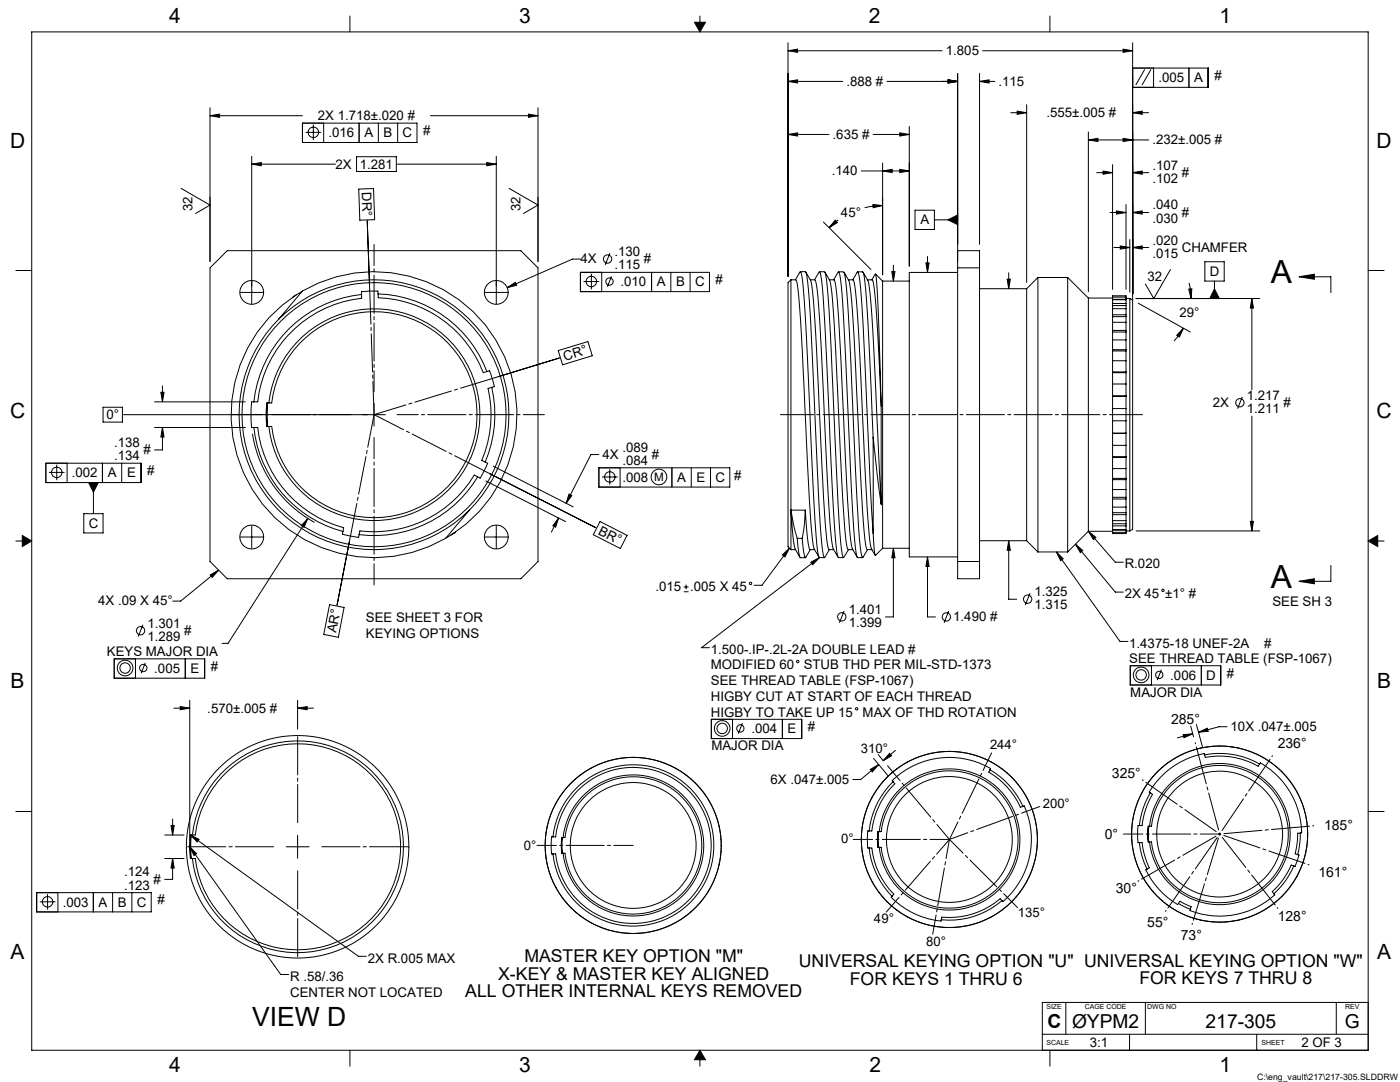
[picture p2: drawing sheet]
<svg xmlns="http://www.w3.org/2000/svg" width="559mm" height="432mm" viewBox="0 0 559 432" stroke-linecap="round" stroke-linejoin="round" font-family="sans-serif">
<g fill="none" stroke="#000" stroke-width=".4">
<path d="M12.7 12.7h533.4v406.4h-533.4zM139.7 6.4v6.3M277.2 8.9h4.4l-2.2 3.8zM279.4 6.4v2.5M314.5 17.1v93.1M419.1 6.4v6.3M448.3 19.6l3.8 .6-3.8 .7zM452.1 17.1v102.5M314.5 32.5l3.8-.6v1.2zM314.5 20.2l3.8-.6v1.3zM314.5 32.5h21.9M314.5 20.2h61.6"/>
<path d="M354 32.5h28.2M378.4 31.9l3.8 .6-3.8 .6zM382.2 29.3v201.7h8.8v-131h-8.8M391 32.5l3.8-.6v1.2zM391 32.5h6.1M391 29.3v68.2M392.2 20.2h59.9M452.1 27.2h30.1v7.7h-30.1M456.9 27.7l-3.6 6.2M459.4 27.7l-3.6 6.2M460.4 27.2v7.7M474.6 27.2v7.7"/>
<path d="M83.8 46.2l3.8-.7v1.3zM83.8 43v61.4M83.8 46.2h36.9M120.7 49.1h45.7v7.8h-45.7zM122 52.8h6.2M125.1 49.7v6.2M129.2 49.1v7.8M143.3 49.1v7.8M151 49.1v7.8M158.7 49.1v7.8M171.8 46.2h42.9M210.9 45.5l3.8 .7-3.8 .6z"/>
<path d="M214.7 43v61.4M314.5 53.7l3.8-.7v1.3zM314.5 53.7h16.4M348.5 53.7h14.4M359.1 53l3.8 .7-3.8 .6zM362.9 50.5v55.7M403.4 45h6.4M406 44.3l3.8 .7-3.8 .6zM409.8 41.8v70.9M434.4 55.8l3.8-.6v1.3zM434.4 52.7v63.7M434.4 55.8h24.1"/>
<path d="M448.3 55.2l3.8 .6-3.8 .7zM452.1 45l3.8-.7v1.3zM452.1 45h6.3M72.3 75.2l11.5 6.6-5.7 3.4M100.5 65.5l3.8-.6v1.2zM100.5 62.3v58.9M100.5 65.5h33.4M142.3 62.5h15.9v5.9h-15.9zM143.2 75.5l5.9-.3 .4 12.5-5.9 .2zM158.6 65.5h39.5M194.3 64.9l3.8 .6-3.8 .6zM198.1 62.3v58.9"/>
<path d="M203.2 75.2l11.5 6.6-5.7 3.4M343.8 68.2h19.1M352.3 68.2l3.8-.6v1.3zM352.3 65.1v44.5M359.1 67.6l3.8 .6-3.8 .7zM437.7 68.9h6.4M440.3 68.3l3.8 .6-3.8 .6zM444.1 65.7v49.8M452.1 68.9l3.8-.6v1.2zM452.1 68.9h6.4M146.6 88.2l1 28M328.7 88.6l18.9 19"/>
<path d="M333.4 87.9l.8 .9-3.3 2.1zM334.6 87.8l-3.7 3.1M348.4 81.6l3.9 .4-3.8 .9zM352.3 82l-3.2 .2-4 .7M365.2 83.9h7.8v7.7h-7.8zM373 87.7h9.2M378.4 87.7l3.8-1.9v3.8zM443.1 84.8h6.3M444.6 98.8h6.4M445.6 84.2l3.8 .6-3.8 .6zM447.1 98.1l3.9 .7-3.9 .6zM449.4 81.6v33.9"/>
<path d="M451 95.6v21M452.1 98.8l3.8-.7v1.3zM452.1 84.8l3.8-.6v1.2zM452.1 98.8h6.4M452.1 84.8h6.4M6.3 107.9h6.4M83.8 106.9l6.9-6.9h117.2l6.8 6.9v117.2l-6.8 6.9h-117.2l-6.9-6.9zM95.9 116.7h9.2M118.1 117.8l-1.4 .9M120.5 116.4a57 57 0 0 0-20.5 77.8 57 57 0 0 0 77.9 20.6l9.5-11.2M144.3 117.5a48.2 48.2 0 0 0-43 42.9M144.3 117.5l.1 1.5a46.8 46.8 0 0 0-41.5 41.4h-2.5l-.2 3.8 .2 6.4h2.5a46.7 46.7 0 0 0 34.3 40l-.5 2.6 6.4 1.3 .2-1.1"/>
<path d="M150.9 117.3a48.2 48.2 0 0 1 43.4 31M150.9 117.3l-.1-1.1h-3.2l-3.3 .2v1.1M150.9 117.3l.1 1.5a46.7 46.7 0 0 1 41.9 29.9l1.4-.4M193.5 116.7h9.2M202.5 114.8l3.2-2.1 .5 1.1zM231.7 108.7h51.5v7.7h-51.5zM231.7 103.4h-3.2l-26 11.4M232.9 112.4h6.2M236 109.2v6.3M240.2 108.7v7.7M243.5 101l-2 4.7M244.1 110.3l-1.7 4.1"/>
<path d="M260.1 108.7v7.7M267.8 108.7v7.7M275.4 108.7v7.7M315.7 111.7h1.9a25.9 25.9 0 0 1 1.5 9.4l1.2 20a2255.3 2255.3 0 0 0 4 74.2l.7 3.8M315.7 111.7v91.9M315.7 111.7l-1.2 1.1v105.4l1.2 1.2M319.3 108.6l-1.8 3.1M319.3 108.7l.1-.3a16.1 16.1 0 0 1 1.3 7.2l1.2 20.2 1.9 42.6a552.4 552.4 0 0 0 2.8 43.3l.3 .6M319.5 108.4h2M321.5 108.4a17.4 17.4 0 0 1 1.2 7.2l.9 14.2 2.2 48.6a508.9 508.9 0 0 0 2.8 43.3l.5 .7M321.6 108.6l1.9 3.2M323.4 111.7h1.8a17.5 17.5 0 0 1 1.3 6.7l1.3 20.6a2010.3 2010.3 0 0 0 4.2 76.9l.6 3.3"/>
<path d="M323.5 111.8a75.7 75.7 0 0 1 1.8 16.3l.7 13a2250.9 2250.9 0 0 0 4 74.2l.3 2.3 .6 1.7M326.9 108.6l-1.8 3.1M327.1 108.5l.5 1.2a698.6 698.6 0 0 1 3.1 51.7l.9 21.8a481.6 481.6 0 0 0 2.6 38l.3 1.2-1.9-3.3M327.1 108.4h2M329.2 108.6l2 3.3a236.9 236.9 0 0 1 2.6 32.4 1632.3 1632.3 0 0 0 3.9 71.6 4.5 4.5 0 0 0 .9 3.3M329.2 108.6l.4 1.1a646.9 646.9 0 0 1 3.1 51.7l.6 14.7a602.4 602.4 0 0 0 2.9 45.1l.5 1.2M331 111.7h2a67.2 67.2 0 0 1 1.7 15.3l2.2 43.4a634.8 634.8 0 0 0 2.9 47.1l.5 1.6M334.5 108.6l-1.7 3.1M334.7 108.5h.1a76.1 76.1 0 0 1 1.9 17.8l2.5 54.7a429.8 429.8 0 0 0 2.8 41l.3 .5h2M334.7 108.5h2M336.9 108.6l.9 1.6a6.6 6.6 0 0 1 1.5 4.1l1.7 21.4 2.1 45a400.5 400.5 0 0 0 2.7 37.8l.4 .8 1.8 .1M336.9 108.7l.2 .6a570.5 570.5 0 0 1 3.1 49.8l1 21.9a581.2 581.2 0 0 0 2.5 39.6l.3 1.4 .3 .5 .2-.2"/>
<path d="M338.6 111.7h1.9a9.8 9.8 0 0 1 1 5.1l1.4 20.2 2 43.3a405.1 405.1 0 0 0 2.8 38.4l.2 .4M342.2 108.6l-1.8 3.1M342.2 108.7l.1-.2a16.7 16.7 0 0 1 1.3 7.3l.9 14.2 2.8 62.4 1.2 20.4M342.3 108.5h2l.3 .4a487.2 487.2 0 0 1 3.2 47.9l.7 17.7M344.5 108.6l.9 1.6a7.1 7.1 0 0 1 1.6 4.3l1.7 22.5 3 63.9M348.1 111.8h.2a210 210 0 0 1 2.5 30.1l.9 19.9M349.3 109.4l-1.3 2.3h-1.7M352.3 112.2l-2.8-2.7a567.9 567.9 0 0 1 2 44.5l.2 7.8M352.3 112.2v106.6M352.3 112.2h10.6M356 108.4h1.2l-.6 3.8zM356.6 105.8v6.4"/>
<path d="M369.6 104.9h1.2l-.6 3.8zM370.2 102.4v6.3M382.2 108.7h-19.3v113.6h19.3M382.2 106.9h8.8M391 115.2h18.8M402 111.4h1.3l-.7 3.8zM402.6 108.9v6.3M409.8 115.2v100.6M414.3 110.7v109.6M414.3 110.7h11.9M414.3 110.7l-4.5 4.5M426.2 110.7v109.6"/>
<path d="M426.2 110.7l8.2 8.3M434.4 119v93M434.4 119h9.7M444.1 119.6v1.5M444.1 119.5v.1M444.1 118.6v-.6h5.3v.6M444.1 118.6v.9M444.1 119.6h5.3M444.1 119.5h5.3M444.1 118.6h5.3M449.4 119.6v1.5M449.4 119.5v.1"/>
<path d="M449.4 119.1h1.6M449.4 118.6v.9M451 119.1v92.8M451 119.1l1.1 .7v91.4l-1.1 .7M467.2 107.6l-6.7 11.5-3.3-5.8M474.5 115.4l1.2-.1-.3 3.8zM474.6 112.9l.6 2.7 .2 3.5M480.9 104.5h7.7v7.7h-7.7zM484.8 115.3l1.9 3.8h-3.9zM484.8 112.2v6.9M499.7 119.1l.6 3.8h-1.3zM499.7 119.1v36.4"/>
<path d="M502.8 119.1h-49.3M518.5 110.5h12.7v6.3M518.5 110.5l6.1-1.1v2zM546.1 107.9h6.3M111.2 127.4a53.9 53.9 0 0 1 76.2 0 53.9 53.9 0 0 1 0 76.2M111.2 127.4a53.9 53.9 0 0 0 0 76.2 53.9 53.9 0 0 0 76.2 0M111.2 127.4l9.5-11.3a57 57 0 0 1 77.8 20.7 57 57 0 0 1-20.5 77.8M222.8 139.9l11.9-3.6 1.7 5.7-11.9 3.6zM444.1 135.6v4M444.1 132.5v3.1M444.1 128.6v3.3M444.1 126.4v2.2"/>
<path d="M444.1 123.2v2.4M444.1 122v1.2M444.1 121.1v.9M444.1 125.6v.8M444.1 131.9v.6M444.1 139.6v.5M444.1 135.6h5.3M444.1 139.6h5.3M444.1 132.5h5.3M444.1 131.9h5.3M444.1 128.6h5.3M444.1 126.4h5.3"/>
<path d="M444.1 125.6h5.3M444.1 123.2h5.3M444.1 122h5.3M444.1 121.1h5.3M449.4 135.6v4M449.4 132.5v3.1M449.4 128.6v3.3M449.4 126.4v2.2M449.4 123.2v2.4M449.4 122v1.2M449.4 121.1v.9M449.4 125.6v.8"/>
<path d="M449.4 131.9v.6M449.4 139.6v.5M454.3 121l20.8 11.5M472.3 131l-1.6 3.5-1-.7zM472.3 131l-1.9 2.9-1.8 2.1M64.2 156.6h1.3l-.7 3.8zM64.8 154v6.4M194.3 148.3l1.1-.3 1.1 3.1 .8 3.2-1 .3M196.3 154.6a48.4 48.4 0 0 1-2.6 29.8M196.3 154.6l-1.5 .4a46.6 46.6 0 0 1-2.5 28.7l1.4 .7M223.2 142.9l-26.7 8.2M444.1 153.2v4.8"/>
<path d="M444.1 158.2v4.9M444.1 148.7v4.5M444.1 144v4.4M444.1 140.1v3.9M444.1 148.4v.3M444.1 158v.2M444.1 158h5.3M444.1 158.2h5.3M444.1 153.2h5.3M444.1 148.7h5.3M444.1 148.4h5.3M444.1 144h5.3"/>
<path d="M444.1 140.1h5.3M449.4 153.2v4.8M449.4 158.2v4.9M449.4 148.7v4.5M449.4 144v4.4M449.4 140.1v3.9M449.4 148.4v.3M449.4 158v.2M495.9 158.4l-1.9 4.7M41.1 162.5h7.8v6h-7.8zM61.7 160.4h36.2M61.7 170.6h36.2"/>
<path d="M64.8 170.6l.7 3.8h-1.3zM64.8 170.6v9h-3.1M100.8 173.1a49.1 49.1 0 0 0 24.8 35.4M101.3 170.6a48.1 48.1 0 0 0 35.6 41.5M106.7 160.8l-.3 3.5 .3 5.9M106.8 160.8l-.2 5.5 .2 3.9M107.3 160.8h-.8l-.3 4.7 .3 4.7h.8M107.3 160.8a42.3 42.3 0 0 1 64.5-31.1 42.3 42.3 0 0 1 0 71.6 42.3 42.3 0 0 1-64.5-31.1M107.3 160.8h1.1a41.1 41.1 0 0 1 62.8-30.1 41.1 41.1 0 0 1 0 69.6 41.1 41.1 0 0 1-62.8-30.1h-1.1M149.3 160.9v9.2M153.8 165.5h-104.5M348.5 174.5v38.3"/>
<path d="M348.5 174.5l3.3 26.9v-.5M351.7 161.8v39.1M444.1 163.1h5.3v4.8h-5.3zM444.1 173v4.7M444.1 167.9v5M444.1 177.7v4.5M444.1 172.9v.1M444.1 173h5.3M444.1 177.7h5.3M444.1 172.9h5.3M449.4 173v4.7M449.4 167.9v5"/>
<path d="M449.4 177.7v4.5M449.4 172.9v.1M499.7 166.1v45.8M18.3 184.9h38v7.7h-38zM19.5 188.5h6.3M22.6 185.4v6.2M26.8 184.9v7.7M35.4 192.6h3.8l-1.9 3.8zM37.3 192.6v12.4M40.9 184.9v7.7M48.6 184.9v7.7M190.7 190.3a48.3 48.3 0 0 1-47.4 23.1"/>
<path d="M190.7 190.3l-1.4-.7a46.8 46.8 0 0 1-45.6 22.3l-.4 1.5M193.3 187.9l44.5 22.7M193.7 184.4l1 .5-1.4 3-1.6 2.9-1-.5M193.9 191.9l31.9 16.3M196.9 186.1l31.9 16.2M227.1 197.2l1.1 .6-2.2 3.1zM239 186.7h52.3v7.7h-52.3zM239 181.4h-3.1l-9.9 19.5M240.3 190.4h6.2M243.4 187.2v6.3M247.5 186.7v7.7M268.2 186.7v7.7"/>
<path d="M275.9 186.7v7.7M283.6 186.7v7.7M444.1 182.6v4.4M444.1 187v3.9M444.1 191.4v4M444.1 195.4v3.1M444.1 199.1v3.3M444.1 182.2v.4M444.1 190.9v.5M444.1 198.5v.6M444.1 182.2h5.3M444.1 182.6h5.3"/>
<path d="M444.1 187h5.3M444.1 190.9h5.3M444.1 191.4h5.3M444.1 195.4h5.3M444.1 198.5h5.3M444.1 199.1h5.3M449.4 182.6v4.4M449.4 187v3.9M449.4 191.4v4M449.4 195.4v3.1M449.4 199.1v3.3M449.4 182.2v.4"/>
<path d="M449.4 190.9v.5M449.4 198.5v.6M6.3 215.9h2.6M8.9 213.7l3.8 2.2-3.8 2.2zM33.4 205h7.7v7.7h-7.7zM95.9 214.3h9.2M100.5 209.7v9.2M122.9 206.9l-1.5 3.5-1.1-.6zM122.9 206.9l-31.9 49.9h-2.4M139.9 213.9l-5.4 27.5 4.9-25M181.9 212.3l-2 1.2M193.5 214.3h9.2"/>
<path d="M198.1 209.7v9.2M223 206.7l-1.2 3.7-1.1-.6zM223 206.7l-2.9 5.7M239.5 208.1l10.8 5.5-2.7 5.3-10.8-5.5zM315.1 218.8l-11 14.8h-3.1M315.7 203.6l.8 10.8 .9 4.7M315.7 203.6l1 5.7 1.5 5.5M315.7 203.6v15.8M315.7 219.4h1.8M315.7 203.6h5.7M317.4 219.2l1.9 3.2M318.2 214.8a19.2 19.2 0 0 0 1.3 7.8h2"/>
<path d="M318.2 214.8h2M320.2 214.8a23.3 23.3 0 0 0 1.2 7.8l.2-.3M321.4 203.6l-.3 5.5-.9 5.7M321.4 203.6l.9 10.8a9.6 9.6 0 0 0 1 4.9l1.8 .1M323.4 219.4l-1.8 3M325 219.2l1.9 3.2M330.9 219.4h1.9M331 219.4l-1.8 3M338.6 219.4h1.8M338.6 219.4l-1.7 3M340.3 219.1l1.9 3.3M346.3 219.4l-1.8 3"/>
<path d="M347.9 219.1l1.4 2.5M348.5 212.8l.9 8.9 2.9-2.9M352.3 218.8h10.6M356.6 218.8l.6 3.8h-1.2zM356.6 218.8v27.4h-3.2M391 215.8h18.8M402.6 215.8l.7 3.8h-1.3zM402.6 215.8v23.3h3.2M409.8 215.8l4.5 4.5M429.3 217.2l2.9 2.5-1 .8zM429.3 217.2l15.9 19.1h3.1M434.4 212l3 2.5-1 .8z"/>
<path d="M434.4 212l-8.2 8.3M434.4 212h9.7M434.4 212l10.8 12.4h3.1M444.1 202.4v2.2M444.1 205.4v2.4M444.1 207.8v1.2M444.1 209.9v1.5M444.1 211.4v.1M444.1 212.4v.5h5.3v-.5M444.1 204.6v.8M444.1 209v.9M444.1 211.5v.9"/>
<path d="M444.1 202.4h5.3M444.1 204.6h5.3M444.1 205.4h5.3M444.1 207.8h5.3M444.1 209h5.3M444.1 209.9h5.3M444.1 211.4h5.3M444.1 211.5h5.3M444.1 212.4h5.3M449.4 202.4v2.2M449.4 205.4v2.4M449.4 207.8v1.2"/>
<path d="M449.4 209.9v1.5M449.4 211.4v.1M449.4 204.6v.8M449.4 209v.9M449.4 211.5v.9M449.4 211.9h1.6M453.5 211.9h49.3M499 208.1h1.3l-.6 3.8zM546.1 215.9l3.8-2.2v4.4zM549.9 215.9h2.5M83.9 229.4l3.4-1.9-2.6 2.9zM87.3 227.5l-15.2 12.4h-3.2"/>
<path d="M272.9 236.1h1.9M272.9 234.2h1.9M273.9 233.3v1.9M312.3 221.4l2.8-2.6-1.8 3.4zM323.6 224.4l3.5-1.9-2.7 2.9zM327.1 222.5h2M327.1 222.5l-47.1 36h3.2M334.7 222.5h2M370.2 222.3l.6 3.8h-1.2zM370.2 222.2v24h3.2M382.2 224.1h8.8M411.1 236.7l-1.9 4.8"/>
<path d="M414.3 220.3h11.9M421.6 220.3l2.8 2.7-1.1 .7zM421.6 220.3l25.4 35.7h3.2M518.5 232l6.1-1v2zM531.2 225.6v6.4h-12.7M57 249.3l-1.9 4.8M131.6 241.3l5.7 1.1-2.3 11.9-5.8-1.1zM336.9 243.8l-1.9 4.7M378.7 243.8l-1.9 4.8M45.6 262.9h36.1v7.8h-36.1zM54.1 262.9v7.8M58 264.5l-1.7 4.2"/>
<path d="M73.9 262.9v7.8M75.7 279.4v56M118.8 279.4v11.6M451.1 265.7h36.1v7.7h-36.1zM459.6 265.7v7.7M463.6 267.3l-1.7 4.1M479.5 265.7v7.7M69.4 282.6h6.3M71.9 282l3.8 .6-3.8 .6zM118.8 282.6l3.8-.6v1.2zM118.8 282.6h6.3M283.9 287.1h36.1v7.6h-36.1z"/>
<path d="M292.4 287.1v7.6M296.3 288.6l-1.6 4.2M312.3 287.1v7.6M357.4 299.5l-4.9 4.1M472.2 293.2l3.9-.4-3.5 1.6zM475.3 289.8l1.1 4.2M476.1 292.8l-6.2 1.7M477.6 289.1l2.4 9.1M478.4 292.2l3.5-1.6 .3 1.3zM489.7 290h-3.1l-8.2 2.2M230.9 315.2a31.1 31.1 0 0 1 48.3 5.8 31.1 31.1 0 0 1-16.3 45.8 31.1 31.1 0 0 1-41.1-26h-1.6l-.2-2.6 .2-4.2h1.6a30.8 30.8 0 0 1 9.1-18.8zM232.9 318.5a27.4 27.4 0 0 1 42.8 3.9 27.4 27.4 0 0 1-13.7 40.8 27.4 27.4 0 0 1-36.5-22.7h-1.3l-.2-3.1 .2-3.1h1.3a27.3 27.3 0 0 1 7.4-15.8z"/>
<path d="M347.4 307.1l3.3-2-2.5 2.9zM348.7 302.7l5.8 6.9M350.5 301.1l2.1 2.5M350.7 305.1l-7.1 6h-3.2M355.1 300.6l.8 1-3.4 2zM356.4 312a31.9 31.9 0 0 0-9.5 19.6M356.4 312l.8 .8a31 31 0 0 0-9.2 18.8h-1.6l-.2 3.4 .2 3.4h1.6a30.8 30.8 0 0 0 8.8 18.5l-.7 .8M395.1 307.2a32.4 32.4 0 0 1 13.2 14.6M395.1 307.2l.3-.5a32.8 32.8 0 0 0-39.3 4.8l.3 .5M395.1 307.2l-.4 1a31.3 31.3 0 0 1 12.6 14l1-.4M459.1 316.4a32.1 32.1 0 0 0-4.3 13.1M459.1 316.4l.9 .6a30.8 30.8 0 0 0-4.1 12.5h-1.7l-.1 2.5 .1 4.3h1.7a32.4 32.4 0 0 0 2.8 10l-.9 .6"/>
<path d="M480.8 301.2a32.1 32.1 0 0 1 22 3.7M480.8 301.2l.3 1.1a31.1 31.1 0 0 1 21.1 3.5l.6-.9M480.8 301.2l-.1-.5a32.7 32.7 0 0 0-22 15.4l.4 .3M502.8 304.9l.3-.5a32.7 32.7 0 0 1 16.4 28l-.5 .1M6.3 323.8h6.4M65.7 333.2h7.7M68.3 329.4h1.2l-.6 3.8zM68.9 326.9v6.3M75.7 337.9l2.8 2.8-1.1 .7zM75.7 337.9l36.3 51h3.2M76 333.2l3.4 1.8-.7 1zM76 333.2l-.3 3.6 .2 4.7 .1 1.1h.8"/>
<path d="M76 333.2h.8M76 333.2l67.1 48.4h3.1M76.2 333.2l-.3 4.7 .3 4.7M76.3 333.2l-.2 5.6 .2 3.8M76.8 333.2a42.3 42.3 0 0 1 64.5-31.1 42.3 42.3 0 0 1 0 71.6 42.3 42.3 0 0 1-64.5-31.1M76.8 333.2h1.1a41.1 41.1 0 0 1 62.8-30.1 41.1 41.1 0 0 1 0 69.6 41.1 41.1 0 0 1-62.8-30.1h-1.1M114.2 337.9h9.2M118.8 333.4v9.1M220.7 334a32.2 32.2 0 0 1 49.1-23.9 32.2 32.2 0 0 1 0 54.6 32.2 32.2 0 0 1-49.1-23.9M224.3 334.3v6.2M224.4 334.3v6.2M224.8 334.3a28.2 28.2 0 0 1 42.9-20.8 28.2 28.2 0 0 1 0 47.7 28.2 28.2 0 0 1-42.9-20.7"/>
<path d="M346.9 338.4a32.2 32.2 0 0 0 9.2 19.3M350.5 331.9v6.2M350.6 331.9v6.2M350.9 331.9h-.5l-.2 2.3 .2 3.9h.5M350.9 331.9a28.2 28.2 0 0 1 43-20.7 28.2 28.2 0 0 1 0 47.7 28.2 28.2 0 0 1-43-20.8M350.9 331.9h.8a27.4 27.4 0 0 1 41.8-20.1 27.4 27.4 0 0 1 0 46.4 27.4 27.4 0 0 1-41.8-20.1h-.8M408.3 321.8l.5-.2a32.7 32.7 0 0 1-8.5 38.2l-1.1-1.1a31.3 31.3 0 0 1-23.3 7.3l-.2 1.1M454.8 336.3a31.8 31.8 0 0 0 3 10.6M458.4 329.7v6.3M458.5 329.7v6.3M458.8 329.7h-.5l-.2 2.4 .2 3.9h.5M458.8 329.7a28.2 28.2 0 0 1 43-20.7 28.2 28.2 0 0 1 0 47.7 28.2 28.2 0 0 1-43-20.7"/>
<path d="M458.8 329.7h.8a27.4 27.4 0 0 1 41.8-20 27.4 27.4 0 0 1 0 46.4 27.4 27.4 0 0 1-41.8-20.1h-.8M519 332.5l-.1 3.2-1 5.4M519 332.5h-1.1l-.1 3.1-.8 5.1 .9 .4M546.1 323.8h6.3M14.6 356.2h45.8v7.7h-45.8zM15.9 359.9h6.2M19 356.8v6.2M23.1 356.2v7.7M37.3 356.2v7.7M44.9 356.2v7.7M52.6 356.2v7.7M65.7 342.6h7.7"/>
<path d="M68.9 342.6l.6 3.8h-1.2zM68.9 342.6v8.3h-3.2M356.1 357.7l-.4 .4a33 33 0 0 0 19.9 9.5l.1-.5M399.9 359.4a32.2 32.2 0 0 1-24.2 7.7M457.8 346.9l-.5 .2a32.6 32.6 0 0 0 12.7 13.9l.4-.5M508.5 356.7l.3 .4a32.8 32.8 0 0 1-33.8 6.3l.1-.5M516.4 345.6a31.1 31.1 0 0 1-7.9 11.1M516.4 345.6l-1-.4a30.9 30.9 0 0 1-7.6 10.6l.7 .9M517.9 341.1l.6 .1-.7 2.3-.9 2.3-.5-.2M470.4 360.5l4.7 2.4M470.4 360.5l.6-.8 4.4 2.1-.3 1.1M139.7 419.1v6.4"/>
<path d="M279.4 419.1l2.2 3.8h-4.4zM416 412.7h130.1M419.1 419.1v6.4M425.4 400v12.7M450.9 412.7v6.4M457.2 400v12.7M501.6 412.7v6.4M533.4 400v12.7M546.1 400h-130.1v19.1M279.4 422.9v2.6"/>
<circle cx="125.1" cy="52.8" r="2.07"/>
<circle cx="100.5" cy="116.7" r="4.8"/>
<circle cx="198.1" cy="116.7" r="4.8"/>
<circle cx="236" cy="112.4" r="2.08"/>
<circle cx="242.5" cy="103.4" r="1.66"/>
<circle cx="243.3" cy="112.4" r="1.45"/>
<circle cx="149.3" cy="165.5" r="52.7"/>
<circle cx="494.9" cy="160.7" r="1.66"/>
<circle cx="22.6" cy="188.5" r="2.08"/>
<circle cx="243.4" cy="190.4" r="2.07"/>
<circle cx="263" cy="190.3" r="3.1"/>
<circle cx="100.5" cy="214.3" r="4.8"/>
<circle cx="198.1" cy="214.3" r="4.8"/>
<circle cx="299.6" cy="232.8" r=".48"/>
<circle cx="410.2" cy="239.1" r="1.66"/>
<circle cx="464.2" cy="235.6" r=".47"/>
<circle cx="56.1" cy="251.7" r="1.65"/>
<circle cx="336" cy="246.2" r="1.65"/>
<circle cx="377.7" cy="246.2" r="1.65"/>
<circle cx="49.9" cy="266.6" r="3.1"/>
<circle cx="49.9" cy="266.6" r="2.07"/>
<circle cx="57.2" cy="266.6" r="1.45"/>
<circle cx="318.4" cy="264" r=".47"/>
<circle cx="455.5" cy="269.3" r="2.08"/>
<circle cx="455.5" cy="269.3" r="3.1"/>
<circle cx="462.7" cy="269.4" r="1.46"/>
<circle cx="288.2" cy="290.7" r="3.1"/>
<circle cx="288.3" cy="290.7" r="2.08"/>
<circle cx="295.5" cy="290.7" r="1.46"/>
<circle cx="341.9" cy="282.9" r=".47"/>
<circle cx="118.8" cy="337.9" r="44.4"/>
<circle cx="252.7" cy="337.4" r="35.1"/>
<circle cx="252.7" cy="337.4" r="25.1"/>
<circle cx="378.9" cy="335" r="25.1"/>
<circle cx="378.9" cy="335" r="35.1"/>
<circle cx="486.8" cy="332.9" r="35.1"/>
<circle cx="486.8" cy="332.8" r="35.1"/>
<circle cx="486.8" cy="332.9" r="25.1"/>
<circle cx="19" cy="359.9" r="2.07"/>
</g>
<path d="M8.9 213.7v4.4l3.8-2.2zM546.1 215.9l3.8 2.2v-4.4zM277.2 8.9l2.2 3.8 2.2-3.8zM279.4 419.1l-2.2 3.8h4.4z" fill-rule="evenodd" fill="#000"/>
<path d="M75.2 337.9h1M75.4 337.6l.7 .7M75.7 337.4v1M76.1 337.6l-.7 .7" fill="none" stroke="#c0c0c0" stroke-width=".4"/>
<path d="M149.3 156.3v-58.7M149.3 174.6v58.9M158.5 165.5h58.8" fill="none" stroke="#000" stroke-width=".4" stroke-dasharray="15.2 1.3 1.3 1.3" stroke-dashoffset="6.8"/>
<path d="M140.2 165.5h-48.2" fill="none" stroke="#000" stroke-width=".4" stroke-dasharray="15.2 1.3 1.3 1.3" stroke-dashoffset="2.6"/>
<path d="M109.7 337.9h-35.3M118.8 328.8v-35.3M128 337.9h35.2M118.8 347.1v35.2" fill="none" stroke="#000" stroke-width=".4" stroke-dasharray="15.2 1.3 1.3 1.3" stroke-dashoffset="-.5"/>
<path d="M149.3 165.5l47.2-14.4M149.3 165.5l44 22.4M149.3 165.5l-9.4 48.4M149.3 165.5l-1.7-49.3M311.5 165.5h144.6" fill="none" stroke="#000" stroke-width=".4" stroke-dasharray="15.2 1.3 1.3 1.3" stroke-dashoffset="2"/>
<path d="M252.8 337.4h-38.5M379 335h-38.5M379 335l27.1 27.2M379 335l36.1-13.1M379 335l-25.3 29M379 335l-6.7 37.8M379 335l16.8-34.5M379 335l-24.7-29.4" fill="none" stroke="#000" stroke-width=".4" stroke-dasharray="15.2 1.3 1.3 1.3" stroke-dashoffset="7.5"/>
<path d="M486.8 332.8h-38.4" fill="none" stroke="#000" stroke-width=".4" stroke-dasharray="15.2 1.3 1.3 1.3" stroke-dashoffset="7.4"/>
<path d="M486.8 332.8l-11 36.1M486.8 332.8l23.2 29.7M486.8 332.8l37.6-3.2M486.8 332.8l-32.6 18.9M486.8 332.8l-21.6 30.9M486.8 332.8l35.7 12.3M486.8 332.8l-30.8-21.6M486.8 332.8l21.1-31.2M486.8 332.8l-9.7-36.4" fill="none" stroke="#000" stroke-width=".4" stroke-dasharray="15.2 1.3 1.3 1.3" stroke-dashoffset="-1.7"/>
<g fill="#000">
<path d="M210.9 45.5l3.8 .7-3.8 .6zM83.8 46.2l3.8-.7v1.3zM100.5 65.5l3.8-.6v1.2zM194.3 64.9l3.8 .6-3.8 .6zM64.2 156.6h1.3l-.7 3.8zM64.8 170.6l.7 3.8h-1.3zM83.9 229.4l3.4-1.9-2.6 2.9zM122.9 206.9l-2.6 2.9 1.1 .6zM223 206.7l-1.2 3.7-1.1-.6zM227.1 197.2l1.1 .6-2.2 3.1zM202.5 114.8l3.7-1-.5-1.1zM359.1 67.6l3.8 .6-3.8 .7zM352.3 68.2l3.8-.6v1.3zM314.5 53.7l3.8-.7v1.3zM359.1 53l3.8 .7-3.8 .6zM314.5 32.5l3.8-.6v1.2zM378.4 31.9l3.8 .6-3.8 .6zM378.4 31.9l3.8 .6-3.8 .6zM391 32.5l3.8-.6v1.2zM348.4 81.6l3.9 .4-3.8 .9zM333.4 87.9l.8 .9-3.3 2.1zM440.3 68.3l3.8 .6-3.8 .6zM452.1 68.9l3.8-.6v1.2zM452.1 98.8l3.8-.7v1.3zM447.1 98.1l3.9 .7-3.9 .6zM445.6 84.2l3.8 .6-3.8 .6zM452.1 84.8l3.8-.6v1.2zM448.3 55.2l3.8 .6-3.8 .7zM434.4 55.8l3.8-.6v1.3zM406 44.3l3.8 .7-3.8 .6zM452.1 45l3.8-.7v1.3zM314.5 20.2l3.8-.6v1.3zM448.3 19.6l3.8 .6-3.8 .7zM356 108.4h1.2l-.6 3.8zM356.6 218.8l.6 3.8h-1.2zM402 111.4h1.3l-.7 3.8zM402.6 215.8l.7 3.8h-1.3zM499.7 119.1l.6 3.8h-1.3zM499 208.1h1.3l-.6 3.8zM472.3 131l-1.6 3.5-1-.7zM474.5 115.4l1.2-.1-.3 3.8zM369.6 104.9h1.2l-.6 3.8zM370.2 222.3l.6 3.8h-1.2zM68.9 342.6l.6 3.8h-1.2zM68.3 329.4h1.2l-.6 3.8z"/>
<path d="M518.5 110.5l6.1-1.1v2zM518.5 232l6.1-1v2z"/>
<path d="M35.4 192.6l1.9 3.8 1.9-3.8zM434.4 212l3 2.5-1 .8zM429.3 217.2l2.9 2.5-1 .8zM312.3 221.4l2.8-2.6-1.8 3.4zM323.6 224.4l3.5-1.9-2.7 2.9zM421.6 220.3l2.8 2.7-1.1 .7zM378.4 87.7l3.8 1.9v-3.8zM484.8 115.3l1.9 3.8h-3.9zM76 333.2l3.4 1.8-.7 1zM75.7 337.9l2.8 2.8-1.1 .7z"/>
<path d="M71.9 282l3.8 .6-3.8 .6zM118.8 282.6l3.8-.6v1.2zM355.1 300.6l.8 1-3.4 2zM347.4 307.1l3.3-2-2.5 2.9zM478.4 292.2l3.5-1.6 .3 1.3zM472.2 293.2l3.9-.4-3.5 1.6z"/>
</g>
<g font-size="12.7">
<text x="507.2" y="113.1">A</text>
<text x="507.2" y="234.7">A</text>
</g>
<text font-size="10.6" x="100.7" y="409.5">VIEW D</text>
<g font-size="8.4">
<text x="67.5" y="9.3">4</text>
<text x="207.2" y="9.3">3</text>
<text x="346.9" y="9.3">2</text>
<text x="486.8" y="9.3">1</text>
<text x="4" y="58.9">D</text>
<text x="549.4" y="58.9">D</text>
<text x="4" y="166.9">C</text>
<text x="549.4" y="166.9">C</text>
<text x="4.3" y="274.6">B</text>
<text x="549.7" y="274.6">B</text>
<text x="4.3" y="382.6">A</text>
<text x="549.7" y="382.6">A</text>
<text x="67.5" y="428">4</text>
<text x="207.3" y="428">3</text>
<text x="347" y="428">2</text>
<text x="486.8" y="428">1</text>
</g>
<g font-size="7.7">
<text x="418.1" y="410.2">C</text>
<text x="427.9" y="410.2">ØYPM2</text>
<text x="481.2" y="410.2">217-305</text>
<text x="536.8" y="410.2">G</text>
</g>
<g font-size="7.1">
<text x="209.3" y="383.9">MASTER KEY OPTION &quot;M&quot;</text>
<text x="318.9" y="386">UNIVERSAL KEYING OPTION &quot;U&quot; UNIVERSAL KEYING OPTION &quot;W&quot;</text>
<text x="198.9" y="391">X-KEY &amp; MASTER KEY ALIGNED</text>
<text x="339.2" y="393">FOR KEYS 1 THRU 6</text>
<text x="454.8" y="392.8">FOR KEYS 7 THRU 8</text>
<text x="185.7" y="398">ALL OTHER INTERNAL KEYS REMOVED</text>
</g>
<g font-size="5.6">
<text x="467.4" y="288.9">285°</text>
<text x="510" y="298.7">236°</text>
<text x="443.8" y="310.6">325°</text>
<text x="441" y="334.8">0°</text>
<text x="528.5" y="331.3">185°</text>
<text x="526.2" y="350">161°</text>
<text x="445.4" y="356.3">30°</text>
<text x="457.9" y="369.9">55°</text>
<text x="510" y="367.6">128°</text>
<text x="471.3" y="375.2">73°</text>
</g>
<g font-size="5.3">
<text x="377.6" y="22">1.805</text>
<text x="337.8" y="34.2">.888 #</text>
<text x="398.5" y="34.2">.115</text>
<text x="462.4" y="32.8">.005</text>
<text x="476.7" y="32.8">A</text>
<text x="484.7" y="31.9">#</text>
<text x="126.9" y="47.9">2X 1.718±.020 #</text>
<text x="417.7" y="46.7">.555±.005 #</text>
<text x="168.9" y="53.9">#</text>
<text x="131.1" y="54.8">.016</text>
<text x="145.4" y="54.8">A</text>
<text x="153.1" y="54.8">B</text>
<text x="160.7" y="54.8">C</text>
<text x="332.3" y="55.4">.635 #</text>
<text x="460" y="57.6">.232±.005 #</text>
<text x="133.9" y="67.2">2X</text>
<text x="143.6" y="67.2">1.281</text>
<text x="332" y="70">.140</text>
<text x="460" y="67.7">.107</text>
<text x="471.8" y="70.6">#</text>
<text x="144.4" y="76.7" transform="rotate(88 144.4 76.7)">DR°</text>
<text x="460" y="73">.102</text>
<text x="460" y="83.6">.040</text>
<text x="76.9" y="84.3" transform="rotate(-90 76.9 84.3)">32</text>
<text x="207.8" y="84.3" transform="rotate(-90 207.8 84.3)">32</text>
<text x="335.7" y="86.6">45°</text>
<text x="367.4" y="89.5">A</text>
<text x="460" y="88.9">.030</text>
<text x="471.8" y="86.5">#</text>
<text x="460" y="97.6">.020</text>
<text x="471.8" y="100.5">CHAMFER</text>
<text x="231.7" y="105.1">4X</text>
<text x="245.3" y="102.2">.130</text>
<text x="245.3" y="107.5">.115</text>
<text x="257" y="105.1">#</text>
<text x="460" y="102.9">.015</text>
<text x="285.6" y="113.4">#</text>
<text x="458" y="112.1">32</text>
<text x="482.9" y="110.1">D</text>
<text x="247.7" y="114.3">.010</text>
<text x="262.2" y="114.3">A</text>
<text x="269.9" y="114.3">B</text>
<text x="277.4" y="114.3">C</text>
<text x="470.8" y="126.4">29°</text>
<text x="225.5" y="144" transform="rotate(-17 225.5 144)">CR°</text>
<text x="497.7" y="159.5">1.217</text>
<text x="42.5" y="167.2">0°</text>
<text x="484.1" y="162.5">2X</text>
<text x="497.7" y="164.8">1.211</text>
<text x="512.4" y="162.5">#</text>
<text x="45.5" y="178.4">.138</text>
<text x="45.5" y="183.7">.134</text>
<text x="57.3" y="181.3">#</text>
<text x="240.5" y="183.1">4X</text>
<text x="248.5" y="180.2">.089</text>
<text x="248.5" y="185.5">.084</text>
<text x="260.2" y="183.1">#</text>
<text x="28.7" y="190.5">.002</text>
<text x="43" y="190.5">A</text>
<text x="50.7" y="190.5">E</text>
<text x="58.7" y="189.6">#</text>
<text x="293" y="191.4">#</text>
<text x="248.5" y="192.3">.008</text>
<text x="270.3" y="192.3">A</text>
<text x="278" y="192.3">E</text>
<text x="285.6" y="192.3">C</text>
<text x="35.4" y="210.6">C</text>
<text x="238.5" y="212.9" transform="rotate(27 238.5 212.9)">BR°</text>
<text x="448.9" y="226.8">R.020</text>
<text x="261.6" y="236">.015 .005 X 45</text>
<text x="412.9" y="237.9">1.325</text>
<text x="448.9" y="238.8">2X 45 ±1° #</text>
<text x="39.2" y="241.6">4X .09 X 45°</text>
<text x="338.7" y="245">1.401</text>
<text x="412.9" y="243.2">1.315</text>
<text x="507.9" y="241.7">SEE SH 3</text>
<text x="58.9" y="250.5">1.301</text>
<text x="146" y="248.3">SEE SHEET 3 FOR</text>
<text x="338.7" y="250.3">1.399</text>
<text x="380.5" y="247.9">1.490 #</text>
<text x="58.9" y="255.8">1.289</text>
<text x="73.5" y="253.4">#</text>
<text x="134.1" y="252.8" transform="rotate(-79 134.1 252.8)">AR°</text>
<text x="146" y="254.6">KEYING OPTIONS</text>
<text x="42.7" y="261.7">KEYS MAJOR DIA</text>
<text x="283.7" y="260.9">1.500-.IP-.2L-2A DOUBLE LEAD #</text>
<text x="450.7" y="258.4">1.4375-18 UNEF-2A</text>
<text x="504.5" y="258.4">#</text>
<text x="61.6" y="268.5">.005</text>
<text x="76.1" y="268.5">E</text>
<text x="84.1" y="267.6">#</text>
<text x="283.7" y="267.2">MODIFIED 60</text>
<text x="320.8" y="267.2">STUB THD PER MIL-STD-1373</text>
<text x="450.7" y="264.7">SEE THREAD TABLE (FSP-1067)</text>
<text x="283.7" y="273.5">SEE THREAD TABLE (FSP-1067)</text>
<text x="467.1" y="271.3">.006</text>
<text x="481.5" y="271.3">D</text>
<text x="489.7" y="270.4">#</text>
<text x="283.7" y="279.8">HIGBY CUT AT START OF EACH THREAD</text>
<text x="451.1" y="278.1">MAJOR DIA</text>
<text x="82.8" y="284.4">.570±.005 #</text>
<text x="283.7" y="286">HIGBY TO TAKE UP 15</text>
<text x="344.3" y="286">MAX OF THD ROTATION</text>
<text x="299.9" y="292.6">.004</text>
<text x="314.4" y="292.6">E</text>
<text x="322.4" y="291.8">#</text>
<text x="491.2" y="291.8">10X .047±.005</text>
<text x="283.9" y="299.5">MAJOR DIA</text>
<text x="307.5" y="312.8">6X .047±.005</text>
<text x="49.6" y="349.7">.124</text>
<text x="61.3" y="352.7">#</text>
<text x="49.6" y="355">.123</text>
<text x="25.1" y="361.8">.003</text>
<text x="39.3" y="361.8">A</text>
<text x="47.1" y="361.8">B</text>
<text x="54.6" y="361.8">C</text>
<text x="62.8" y="360.9">#</text>
<text x="348.8" y="368.4">49°</text>
<text x="146.8" y="384.2">2X R.005 MAX</text>
<text x="115.8" y="391.5">R .58/.36</text>
<text x="115.8" y="397.8">CENTER NOT LOCATED</text>
<text x="434.9" y="417.9">3:1</text>
<text x="519.5" y="417.9">2 OF 3</text>
</g>
<g font-size="5.2">
<text x="395.2" y="299">244°</text>
<text x="343.6" y="300.4">310°</text>
<text x="416.2" y="322.5">200°</text>
<text x="209.1" y="339.1">0°</text>
<text x="335.7" y="336.4">0°</text>
<text x="406.3" y="366">135°</text>
<text x="369.7" y="377.5">80°</text>
</g>
<text font-size="4.7" x="261.1" y="191.8">M</text>
<text font-size="3.5" x="501.7" y="431">C:\eng_vault\217\217-305.SLDDRW</text>
<g font-size="2.8">
<text x="417.7" y="402.6">SIZE</text>
<text x="433" y="402.6">CAGE CODE</text>
<text x="457.8" y="402.6">DWG NO</text>
<text x="536.9" y="402.6">REV</text>
<text x="417.7" y="416.9">SCALE</text>
<text x="503.5" y="416.9">SHEET</text>
</g>
</svg>
